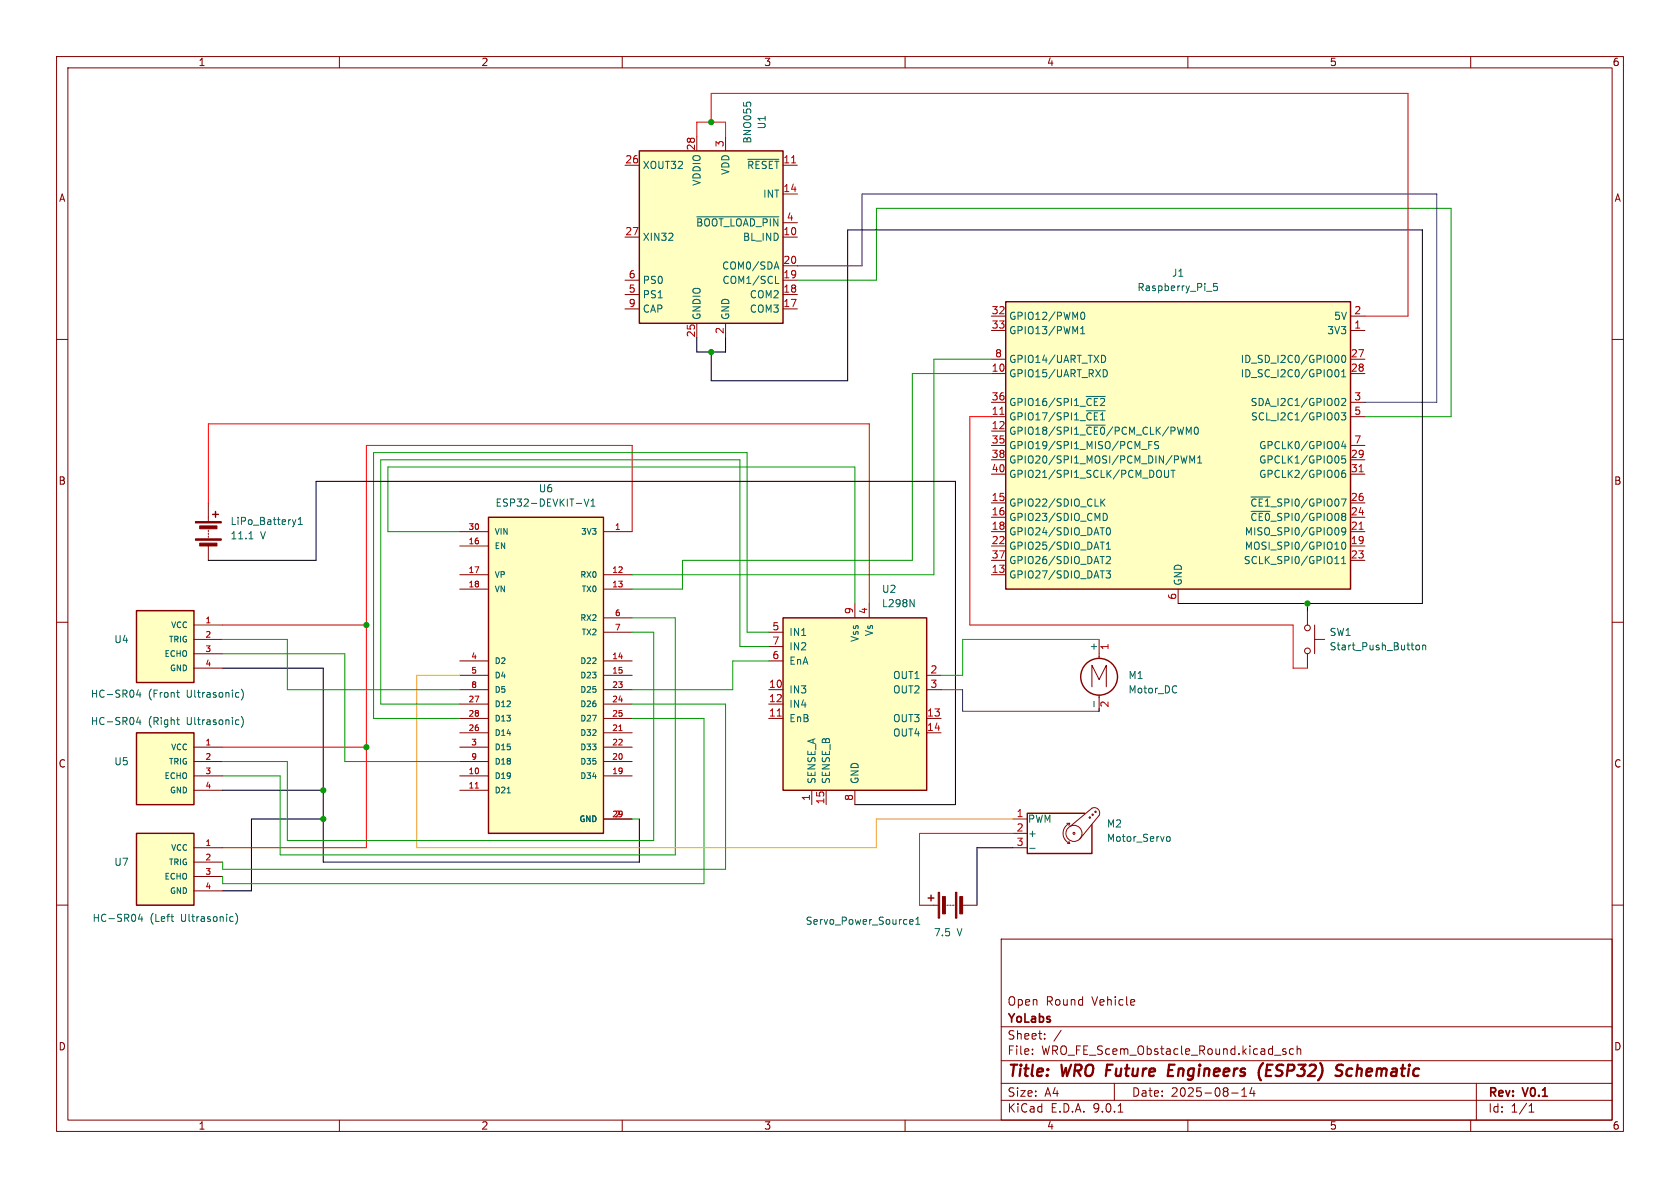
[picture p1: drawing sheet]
<svg xmlns="http://www.w3.org/2000/svg" width="297mm" height="210mm" viewBox="0 0 297 210" stroke-linecap="round" stroke-linejoin="round" font-family="sans-serif">
<g fill="none" stroke="#840000" stroke-width=".18">
<path d="M10 10h277v190h-277zM12 12h273v186h-273zM60 10v2M110 10v2M160 10v2M210 10v2M260 10v2M10 60h2M285 60h2M10 110h2M194.3 113v3.4M231.1 108v2.5"/>
<path d="M231.1 115.6v2.5M232.4 113h1.8M232.4 110.5v5.1M285 110h2M193 121.4v-3.8l1.3 2.5 1.3-2.5v3.8M194.3 122.9v2.8M179.1 144.8h2.5M179.1 147.3h2.5M179.1 149.9h2.5M188.6 145.5h.5M188.7 149.1h.4M189 148.7l.1 .4"/>
<path d="M189.1 145.5a1.94 1.94 0 0 0-1.2 1.8 1.94 1.94 0 0 0 1.2 1.8M189.1 145.5l-.1 .4M189.2 146.1l3.8-3.2a.94 .94 0 0 1 1.1 .1 .94 .94 0 0 1 .2 1.1l-3.4 4.2M10 160h2M162.6 160h3.3M167.4 160h.2M167.9 160h.2M168.4 160h.3M170.2 160h2.5M177 166h108v32h-108zM200.5 176.8l.1 .3-.7 .1M285 160h2"/>
<path d="M60 198v2M110 198v2M160 198v2M177 194.5h108M177 191.5h108M177 187.5h108M177 181.5h108M182.5 186.3v.1M182.5 185.5v.1M184.7 183.6v.1M184.7 182.8v.1M187.6 182.1l-1.3 2"/>
<path d="M197 191.5v3M197.7 196.6h.8M210 198v2M217.7 193.2h1.2M219.5 193.8h.9M219.5 192.7l.5-.4v1.5M221.3 192.2l-.3 1.1h.9M221.7 192.8v1M227.3 185.5l-.3-.1-.3 .2 .1 .2 .5 .2v.3h-.6M228.7 185.5l-.5-.1-.2 .3v.4l.1 .2h.6M229.3 185.5l.2-.1 .4 .1 .1 .9M229.3 184.9v1.5"/>
<path d="M260 198v2M261 191.5v6.5M270.3 196.6h.9M270.3 195.5l.4-.4v1.5"/>
<circle cx="231.1" cy="111" r=".51"/>
<circle cx="231.1" cy="115.1" r=".51"/>
<circle cx="189.9" cy="147.3" r=".18"/>
<circle cx="189.9" cy="147.3" r="1.42"/>
<circle cx="192.7" cy="144.5" r=".13"/>
<circle cx="193.2" cy="144" r=".13"/>
<circle cx="193.7" cy="143.5" r=".13"/>
</g>
<path d="M206.6 189.2h.6M207.6 188.2h-.9l-.3 2h1M222.6 190.4l.3 .6M223.3 187.9l-.5 .6-.2 .8M223.9 189.2h.7M225 188.2h-1l-.2 2h.9M236.4 189.1l.5 .2a.49 .49 0 0 1 .4 .5 .49 .49 0 0 1-.5 .4h-.5M236.5 188.3l.2-.1 .7 .1M238.9 188.9a.66 .66 0 0 0-.8 .4v.7l.2 .2h.4" fill="none" stroke="#840000" stroke-width=".4"/>
<path d="M250.3 114.3l.2-.3 .3 .1 .2 .2-.2 .5-.3 .1-.2-.3M251.5 114.2l.2-.2 .3 .1 .1 .8M251.5 114v.9M193.4 124v.9M208 121.3v.1M208 122.4h.1M182 150h1M206.2 148.1l.3-.2 .3 .1 .1 .1-.1 .6h-.3l-.3-.2M160.8 163l.6-.2v-.2l-.4-.1-.2 .2 .1 .6h.5M161.9 163.4h.7M161.9 162.5l.4-.4v1.3" fill="none" stroke="#006464" stroke-width=".18"/>
<g fill="#840000" stroke="#840000" stroke-width=".18">
<path d="M165.9 157.7h.2v4.6h-.2z"/>
<path d="M168.9 157.7h.3v4.6h-.3z"/>
<path d="M166.6 158.5h.5v3h-.5z"/>
<path d="M169.7 158.5h.5v3h-.5z"/>
</g>
<g fill="none" stroke="#840000" stroke-width=".25">
<path d="M164.1 158.8h1M164.6 158.2v1.1M191.8 143.8h-10.2v7.1h11.4v-5.1"/>
<circle cx="194.3" cy="119.6" r="3.3"/>
</g>
<path d="M113 26.7h25.4v30.5h-25.4z" fill="#ffffc2"/>
<path d="M113 26.7h25.4v30.5h-25.4z" fill="none" stroke="#840000" stroke-width=".25"/>
<g fill="none" stroke="#840000" stroke-width=".18">
<path d="M110.5 29.2h2.5M123.2 24.1v2.6M128.3 24.1v2.6M138.4 29.2h2.6M138.4 34.3h2.6M138.4 39.4h2.6M110.5 41.9h2.5M110.5 49.5h2.5M110.5 52.1h2.5M110.5 54.6h2.5M123.2 57.2v2.5M128.3 57.2v2.5"/>
<path d="M138.4 41.9h2.6M138.4 47h2.6M138.4 49.5h2.6M138.4 52.1h2.6M138.4 54.6h2.6"/>
</g>
<path d="M131.5 18.1v.6M132 18.2l.2-.1 .5 .1M123.2 38.3h14.5M132.2 28.2h5.5M137 47.2h.6M137.1 50.1h.6M137.3 46.3l.4 1.3" fill="none" stroke="#006464" stroke-width=".18"/>
<path d="M139.9 28.8h.8" fill="none" stroke="#a90000" stroke-width=".18"/>
<path d="M138.4 109.2h25.4v30.5h-25.4z" fill="#ffffc2"/>
<path d="M138.4 109.2h25.4v30.5h-25.4z" fill="none" stroke="#840000" stroke-width=".25"/>
<g fill="none" stroke="#840000" stroke-width=".18">
<path d="M135.9 111.8h2.5M135.9 114.3h2.5M135.9 116.8h2.5M151.1 106.7v2.5M153.7 106.7v2.5M163.8 119.4h2.6M135.9 121.9h2.5M135.9 124.5h2.5M135.9 127h2.5M143.5 139.7v2.5M146 139.7v2.5M151.1 139.7v2.5"/>
<path d="M163.8 121.9h2.6M163.8 127h2.6M163.8 129.5h2.6"/>
</g>
<path d="M137.4 126.6h.7" fill="none" stroke="#a90000" stroke-width=".18"/>
<path d="M160.9 106l.7 1.3v-1.3" fill="none" stroke="#006464" stroke-width=".18"/>
<path d="M177.8 53.3h61v50.8h-61z" fill="#ffffc2"/>
<path d="M177.8 53.3h61v50.8h-61z" fill="none" stroke="#840000" stroke-width=".25"/>
<g fill="none" stroke="#840000" stroke-width=".18">
<path d="M175.3 55.9h2.5M175.3 58.4h2.5M238.8 55.9h2.5M238.8 58.4h2.5M175.3 63.5h2.5M175.3 66h2.5M175.3 71.1h2.5M175.3 73.7h2.5M175.3 76.2h2.5M175.3 78.7h2.5M238.8 63.5h2.5M238.8 66h2.5"/>
<path d="M238.8 71.1h2.5M238.8 73.7h2.5M238.8 78.7h2.5M175.3 81.3h2.5M175.3 83.8h2.5M175.3 88.9h2.5M175.3 91.4h2.5M175.3 94h2.5M175.3 96.5h2.5M175.3 99.1h2.5M238.8 81.3h2.5M238.8 83.8h2.5"/>
<path d="M238.8 88.9h2.5M238.8 91.4h2.5M238.8 94h2.5M238.8 96.5h2.5M238.8 99.1h2.5M175.3 101.6h2.5M208.3 104.1v2.6"/>
</g>
<g fill="none" stroke="#006464" stroke-width=".18">
<path d="M191 55.7l.2-.4 .2-.1a.68 .68 0 0 1 .4 .6 .68 .68 0 0 1-.4 .7l-.2-.2-.2-.3M191 59h.8M191 58.1l.4-.4v1.3M213.3 51.5h1M215.2 50.1h-.6l-.1 .6 .2-.1 .4 .1 .1 .1v.5l-.2 .1-.5-.1M192 70.1h3.4M192 72.6h3.4M192 75.2h3.4M195 62.8a.68 .68 0 0 1 .5 .6 .68 .68 0 0 1-.5 .7M195 65.3a.64 .64 0 0 1 .8 .7 .64 .64 0 0 1-.8 .6M201.8 79.4h1M203.1 78.7h.4"/>
<path d="M203.7 78h-.6v1.3M204.8 78.1l-.4-.1-.2 .2v.3l.5 .3 .1 .3-.2 .2h-.5M211.2 75.6l.2-.1a.68 .68 0 0 1 .5 .6 .68 .68 0 0 1-.5 .7l-.2-.1-.1-.4zM236.3 65.3a.68 .68 0 0 1 .4 .7 .68 .68 0 0 1-.4 .6M236.6 62.9l.1 .4-.1 .7M236.6 73.2v.8M237.1 73h.8l-.4 .5 .3 .1v.5l-.1 .1-.6-.1M237.2 66.6h.7M237.2 70.6l.5-.2 .2 .4-.8 .9h.8M237.2 65.7l.3-.4v1.3M237.3 62.9l.2-.1a.68 .68 0 0 1 .4 .6 .68 .68 0 0 1-.4 .7l-.2-.1-.1-.4zM237.5 78l-.3 .9h.8"/>
<path d="M237.8 78.5v.8M194.6 88.2v1.3M194.8 88.8l.5 .7M195 90.7a.64 .64 0 0 1 .8 .7 .64 .64 0 0 1-.8 .6M195.3 88.2l-.7 .7M195.6 98.5l.5-.1 .2 .3-.8 .9h.8M195.6 97.1h.7M195.6 96.2l.3-.4v1.3M195.7 93.4l.2-.1a.68 .68 0 0 1 .4 .6 .68 .68 0 0 1-.4 .7l-.2-.2-.1-.3zM205.9 83.1v1.1l.2 .2 .4-.1 .1-.1v-1.1M207 83.1h.7M207.4 83.1v1.3"/>
<path d="M208.8 80.6l.3 1.3 .2-.9 .3 .9 .3-1.3M210.3 81.9v-1.3l.5 .9 .4-.9v1.3M211.7 81.9h.8M211.7 81l.4-.4v1.3M221.2 87.9h3.3M221.2 90.4h3.3M236 99.6h.7M237.2 99.6h.7M237.2 98.7l.3-.3v1.2M237.3 96l.2-.2a.68 .68 0 0 1 .4 .7 .68 .68 0 0 1-.4 .6l-.2-.1-.1-.4zM237.8 83.1l-.4 .1a.86 .86 0 0 0 0 1.2l.4-.1 .1-.4-.2-.3-.4 .1-.1 .2M237.8 80.6h-.6v.6l.2-.1h.4l.1 .2-.1 .4-.1 .2-.5-.2"/>
<path d="M237.9 93.8l-.2 .3-.4-.1-.1-.2 .1-.4 .4-.1 .1 .1a.84 .84 0 0 1-.3 1.2h-.2M195.5 100.9h.8l-.4 .5 .3 .1v.6l-.1 .1-.6-.1"/>
</g>
<path d="M176.8 73.2h.7M240.3 83.4h.7M240.3 93.6h.7" fill="none" stroke="#a90000" stroke-width=".18"/>
<path d="M24.1 147.3h10.2v12.7h-10.2z" fill="#ffffc2"/>
<path d="M24.1 147.3h10.2v12.7h-10.2z" fill="none" stroke="#840000" stroke-width=".25"/>
<path d="M34.3 149.9h5.1M34.3 152.4h5.1M34.3 154.9h5.1M34.3 157.5h5.1" fill="none" stroke="#840000" stroke-width=".18"/>
<path d="M24.8 161.6l-.3 .9h.8M25.1 162v.9M30.2 162h.5M30.6 162.9h.1M40.9 162l.3 .1M41.2 162.8l-.3 .1M41.6 161.4a1.46 1.46 0 0 1 0 2" fill="none" stroke="#006464" stroke-width=".18"/>
<path d="M24.1 108h10.2v12.7h-10.2z" fill="#ffffc2"/>
<path d="M24.1 108h10.2v12.7h-10.2z" fill="none" stroke="#840000" stroke-width=".25"/>
<path d="M34.3 110.5h5.1M34.3 113h5.1M34.3 115.6h5.1M34.3 118.1h5.1" fill="none" stroke="#840000" stroke-width=".18"/>
<path d="M24.5 121.9l-.3 .9h.7M24.8 122.4v.9M31.2 122.4h.5M31.5 123.2l.2 .1M41.9 122.4l.3 .1M42.2 123.2l-.3 .1M42.7 121.8a1.46 1.46 0 0 1 0 1.9" fill="none" stroke="#006464" stroke-width=".18"/>
<path d="M24.1 129.5h10.2v12.7h-10.2z" fill="#ffffc2"/>
<path d="M24.1 129.5h10.2v12.7h-10.2z" fill="none" stroke="#840000" stroke-width=".25"/>
<path d="M34.3 132.1h5.1M34.3 134.6h5.1M34.3 137.2h5.1M34.3 139.7h5.1" fill="none" stroke="#840000" stroke-width=".18"/>
<path d="M24.5 126.8l-.3 .9h.7M24.8 127.2v.9M31.2 127.2h.5M31.5 128l.2 .1M41.9 127.2l.3 .1M42.2 128l-.3 .1M42.7 126.6a1.46 1.46 0 0 1 0 2" fill="none" stroke="#006464" stroke-width=".18"/>
<path d="M86.4 91.4h20.3v55.9h-20.3z" fill="#ffffc2"/>
<path d="M37.6 90.9h1M38.1 90.4v1M86.4 91.4h20.3v55.9h-20.3z" fill="none" stroke="#840000" stroke-width=".25"/>
<g fill="none" stroke="#840000" stroke-width=".18">
<path d="M36.8 88.9v3.3M36.8 93.7v.3M36.8 94.2v.3M36.8 94.7v.3M36.8 96.5v2.6M81.3 94h5.1M81.3 96.5h5.1M106.7 94h5.1M81.3 101.6h5.1M81.3 104.1h5.1M81.3 116.8h5.1M81.3 119.4h5.1"/>
<path d="M106.7 101.6h5.1M106.7 104.1h5.1M106.7 116.8h5.1M106.7 119.4h5.1M106.7 109.2h5.1M106.7 111.8h5.1M81.3 121.9h5.1M81.3 124.5h5.1M81.3 127h5.1M81.3 129.5h5.1M81.3 132.1h5.1M81.3 134.6h5.1"/>
<path d="M81.3 137.2h5.1M81.3 139.7h5.1M106.7 121.9h5.1M106.7 124.5h5.1M106.7 127h5.1M106.7 129.5h5.1M106.7 132.1h5.1M106.7 134.6h5.1M106.7 137.2h5.1M106.7 144.8h5.1"/>
</g>
<path d="M44 95.3h.7M44.3 94.2l.1-.2v1.3M52.3 91.9l-.3 .8M52.7 92.7h.8M52.7 91.8l.4-.4v1.3M103.3 88.2l.4 1.3 .4-1.3M104.5 89.5h.7M104.5 88.6l.3-.4v1.3M89.7 140.2h.5" fill="none" stroke="#006464" stroke-width=".18"/>
<path d="M84 139.3h.6M109.4 129.2h.6" fill="none" stroke="#a90000" stroke-width=".18"/>
<g fill="#840000" stroke="#840000" stroke-width=".18">
<path d="M34.5 92.2h4.6v.3h-4.6z"/>
<path d="M34.5 95.3h4.6v.2h-4.6z"/>
<path d="M35.3 93h3.1v.5h-3.1z"/>
<path d="M35.3 96h3.1v.5h-3.1z"/>
</g>
<path d="M81.3 119.4h-7.6v30.5h81.2v-5.1h24.2" fill="none" stroke="#f90" stroke-width=".18"/>
<g fill="none" stroke="#009600" stroke-width=".18">
<path d="M141 49.5h13.9v-12.7h101.6v36.9h-15.2M175.3 63.5h-10.2v38.1h-53.3M175.3 66h-14v33.1h-40.7v5h-8.8M81.3 94h-12.7v-11.4h82.5v24.1M39.4 113h11.4v8.9h30.5M39.4 115.6h21.6v19h20.3M111.8 109.2h7.6v41.9h-69.9v-13.9h-10.1M111.8 111.8h3.8v36.8h-64.8v-14h-11.4M135.9 111.8h-3.8v-31.8h-66.1v47h15.3M135.9 114.3h-5.1v-33h-63.5v43.2h14M135.9 116.8h-6.4v5.1h-17.7M111.8 124.5h16.5v29.2h-88.9v-1.3"/>
<path d="M111.8 127h12.7v29.2h-85.1v-1.3M111.8 144.8h1.2"/>
</g>
<path d="M123.2 24.1v-2.5h5.1v2.5M125.7 21.6v-5.1h123.2v39.4h-7.6M175.3 73.7h-3.9v36.8h57.2v7.6h2.5M36.8 88.9v-14h116.9v31.8M111.8 94v-15.3h-47v71.2h-25.4M39.4 110.5h25.4M39.4 132.1h25.4M179.1 147.3h-16.5v12.7" fill="none" stroke="#f00" stroke-width=".18"/>
<path d="M123.2 59.7v2.5h5.1v-2.5M125.7 62.2v5.1h24.2v-26.7h101.6v66.1h-43.2M36.8 99.1h19.1v-14h113v57.1h-17.8M39.4 118.1h17.7v34.3h55.9v-7.6M231.1 106.7v1.3M39.4 139.7h17.7M57.1 144.8h-12.7v12.7h-5M179.1 149.9h-6.4v10.1" fill="none" stroke="#000" stroke-width=".18"/>
<path d="M141 47h11.4v-12.7h101.6v36.8h-12.7M166.4 121.9h3.8v3.8h24.1" fill="none" stroke="#0000c2" stroke-width=".18"/>
<path d="M194.3 113h-24.1v6.4h-3.8" fill="none" stroke="#00c200" stroke-width=".18"/>
<g fill="#009600" stroke="#009600" stroke-width=".18">
<circle cx="125.7" cy="21.6" r=".46"/>
<circle cx="125.7" cy="62.2" r=".46"/>
<circle cx="231.1" cy="106.7" r=".46"/>
<circle cx="57.1" cy="144.8" r=".46"/>
<circle cx="57.1" cy="139.7" r=".46"/>
<circle cx="64.8" cy="132.1" r=".46"/>
<circle cx="64.8" cy="110.5" r=".46"/>
</g>
<g font-size="2.8" fill="#840000">
<text x="178" y="190.9">Title:</text>
<text x="187.7" y="190.9">WRO Future</text>
<text x="208.1" y="190.9">Engineers</text>
<text x="224.9" y="190.9">(ESP32)</text>
<text x="239.4" y="190.9">Schematic</text>
</g>
<g font-size="2.1" fill="#840000">
<text x="178" y="178">Open</text>
<text x="184.9" y="178">Round</text>
<text x="193.1" y="178">Vehicle</text>
<text x="178" y="184">Sheet:</text>
<text x="178" y="181.2">YoLabs</text>
<text x="178" y="186.7">File:</text>
<text x="184.1" y="186.7">WRO_FE_Scem_Obstacle_Round.kicad_sch</text>
<text x="178" y="196.9">KiCad</text>
<text x="178" y="194.1">Size:</text>
<text x="184.7" y="194.1">A4</text>
<text x="185.7" y="196.9">E.D.A.</text>
<text x="193.3" y="196.9">9.0.1</text>
<text x="200" y="194.1">Date:</text>
<text x="207" y="194.1">2025-08-14</text>
<text x="263" y="194.3">Rev:</text>
<text x="263" y="196.9">Id:</text>
<text x="267.1" y="196.9">1/1</text>
<text x="269.4" y="194.3">V0.1</text>
</g>
<g font-size="1.8" fill="#840000">
<text x="35" y="11.9">1</text>
<text x="85" y="11.9">2</text>
<text x="135" y="11.9">3</text>
<text x="185" y="11.9">4</text>
<text x="235" y="11.9">5</text>
<text x="285" y="11.9">6</text>
<text x="10.3" y="35.9">A</text>
<text x="285.3" y="35.9">A</text>
<text x="10.3" y="85.9">B</text>
<text x="285.3" y="85.9">B</text>
<text x="10.3" y="135.9">C</text>
<text x="285.3" y="135.9">C</text>
<text x="10.3" y="185.9">D</text>
<text x="285.3" y="185.9">D</text>
<text x="35" y="199.9">1</text>
<text x="85" y="199.9">2</text>
<text x="135" y="199.9">3</text>
<text x="185" y="199.9">4</text>
<text x="235" y="199.9">5</text>
<text x="285" y="199.9">6</text>
</g>
<g font-size="1.8" fill="#006464">
<text x="135.6" y="23" transform="rotate(-90 135.6 23)">U1</text>
<text x="133" y="25.5" transform="rotate(-90 133 25.5)">BNO055</text>
<text x="113.5" y="30.1">XOUT32</text>
<text x="124.1" y="32.9" transform="rotate(-90 124.1 32.9)">VDDIO</text>
<text x="129.1" y="31" transform="rotate(-90 129.1 31)">VDD</text>
<text x="132" y="30.1">~{RESET}</text>
<text x="134.8" y="35.2">INT</text>
<text x="123" y="40.2">~{BOOT_LOAD_PIN}</text>
<text x="113.5" y="42.8">XIN32</text>
<text x="127.6" y="47.9">COM0/SDA</text>
<text x="131.2" y="42.8">BL_IND</text>
<text x="113.5" y="50.4">PS0</text>
<text x="113.5" y="52.9">PS1</text>
<text x="127.6" y="50.4">COM1/SCL</text>
<text x="132.5" y="52.9">COM2</text>
<text x="201" y="51.7">Raspberry_Pi_5</text>
<text x="207.1" y="49.1">J1</text>
<text x="113.5" y="55.5">CAP</text>
<text x="124.1" y="56.6" transform="rotate(-90 124.1 56.6)">GNDIO</text>
<text x="129.1" y="56.6" transform="rotate(-90 129.1 56.6)">GND</text>
<text x="132.5" y="55.5">COM3</text>
<text x="178.3" y="56.7">GPIO12/PWM0</text>
<text x="178.3" y="59.3">GPIO13/PWM1</text>
<text x="234.5" y="59.3">3V3</text>
<text x="235.8" y="56.7">5V</text>
<text x="178.3" y="64.4">GPIO14/UART_TXD</text>
<text x="219.2" y="64.4">ID_SD_I2C0/GPIO00</text>
<text x="178.3" y="66.9">GPIO15/UART_RXD</text>
<text x="178.3" y="72">GPIO16/SPI1_~{CE2}</text>
<text x="219.2" y="66.9">ID_SC_I2C0/GPIO01</text>
<text x="221" y="72">SDA_I2C1/GPIO02</text>
<text x="178.3" y="74.5">GPIO17/SPI1_~{CE1}</text>
<text x="178.3" y="77.1">GPIO18/SPI1_~{CE0}/PCM_CLK/PWM0</text>
<text x="221.1" y="74.5">SCL_I2C1/GPIO03</text>
<text x="178.3" y="79.6">GPIO19/SPI1_MISO/PCM_FS</text>
<text x="178.3" y="82.1">GPIO20/SPI1_MOSI/PCM_DIN/PWM1</text>
<text x="222.5" y="79.6">GPCLK0/GPIO04</text>
<text x="222.5" y="82.1">GPCLK1/GPIO05</text>
<text x="87.5" y="89.8">ESP32-DEVKIT-V1</text>
<text x="95.1" y="87.2">U6</text>
<text x="178.3" y="84.7">GPIO21/SPI1_SCLK/PCM_DOUT</text>
<text x="178.3" y="89.8">GPIO22/SDIO_CLK</text>
<text x="220.9" y="89.8">~{CE1}_SPI0/GPIO07</text>
<text x="222.5" y="84.7">GPCLK2/GPIO06</text>
<text x="40.6" y="95.5">11.1</text>
<text x="40.6" y="93">LiPo_Battery1</text>
<text x="46.1" y="95.5">V</text>
<text x="178.3" y="92.3">GPIO23/SDIO_CMD</text>
<text x="178.3" y="94.8">GPIO24/SDIO_DAT0</text>
<text x="220" y="94.8">MISO_SPI0/GPIO09</text>
<text x="220.9" y="92.3">~{CE0}_SPI0/GPIO08</text>
<text x="178.3" y="97.4">GPIO25/SDIO_DAT1</text>
<text x="178.3" y="99.9">GPIO26/SDIO_DAT2</text>
<text x="219.8" y="99.9">SCLK_SPI0/GPIO11</text>
<text x="220" y="97.4">MOSI_SPI0/GPIO10</text>
<text x="155.8" y="107.5">L298N</text>
<text x="155.8" y="105">U2</text>
<text x="178.3" y="102.5">GPIO27/SDIO_DAT3</text>
<text x="209.1" y="103.6" transform="rotate(-90 209.1 103.6)">GND</text>
<text x="20.1" y="113.9">U4</text>
<text x="139.4" y="112.6">IN1</text>
<text x="152" y="113.6" transform="rotate(-90 152 113.6)">Vss</text>
<text x="154.5" y="112.6" transform="rotate(-90 154.5 112.6)">Vs</text>
<text x="235" y="112.6">SW1</text>
<text x="139.4" y="115.2">IN2</text>
<text x="139.4" y="117.7">EnA</text>
<text x="194.1" y="115.2" transform="rotate(-90 194.1 115.2)">+</text>
<text x="235" y="115.2">Start_Push_Button</text>
<text x="15.9" y="123.5">HC-SR04</text>
<text x="26.2" y="123.5">(Front</text>
<text x="33.1" y="123.5">Ultrasonic)</text>
<text x="139.4" y="122.8">IN3</text>
<text x="139.4" y="125.3">IN4</text>
<text x="157.8" y="120.2">OUT1</text>
<text x="157.8" y="122.8">OUT2</text>
<text x="199.4" y="120.2">M1</text>
<text x="199.4" y="122.8">Motor_DC</text>
<text x="15.9" y="128.4">HC-SR04</text>
<text x="26.2" y="128.4">(Right</text>
<text x="33.1" y="128.4">Ultrasonic)</text>
<text x="139.4" y="127.9">EnB</text>
<text x="157.8" y="127.9">OUT3</text>
<text x="157.8" y="130.4">OUT4</text>
<text x="20.1" y="135.5">U5</text>
<text x="144.4" y="138.7" transform="rotate(-90 144.4 138.7)">SENSE_A</text>
<text x="146.9" y="138.7" transform="rotate(-90 146.9 138.7)">SENSE_B</text>
<text x="152" y="138.7" transform="rotate(-90 152 138.7)">GND</text>
<text x="181.6" y="145.6">PWM</text>
<text x="181.6" y="148.2">+</text>
<text x="195.6" y="146.5">M2</text>
<text x="195.6" y="149">Motor_Servo</text>
<text x="20.1" y="153.3">U7</text>
<text x="16.3" y="163.2">HC-SR04</text>
<text x="26.5" y="163.2">(Left</text>
<text x="32.1" y="163.2">Ultrasonic)</text>
<text x="142.3" y="163.7">Servo_Power_Source1</text>
<text x="165" y="165.7">7.5</text>
<text x="169.2" y="165.7">V</text>
</g>
<g font-size="1.8" fill="#a90000">
<text x="110.4" y="29">26</text>
<text x="122.9" y="26.7" transform="rotate(-90 122.9 26.7)">28</text>
<text x="128" y="26.1" transform="rotate(-90 128 26.1)">3</text>
<text x="138.4" y="29">11</text>
<text x="138.4" y="34">14</text>
<text x="110.4" y="41.7">27</text>
<text x="138.4" y="41.7">10</text>
<text x="139" y="39.1">4</text>
<text x="138.4" y="46.7">20</text>
<text x="111.1" y="49.3">6</text>
<text x="111.1" y="51.8">5</text>
<text x="138.4" y="49.3">19</text>
<text x="138.4" y="51.8">18</text>
<text x="111.1" y="54.4">9</text>
<text x="122.9" y="59.7" transform="rotate(-90 122.9 59.7)">25</text>
<text x="128" y="59.1" transform="rotate(-90 128 59.1)">2</text>
<text x="138.4" y="54.4">17</text>
<text x="175.2" y="55.6">32</text>
<text x="175.2" y="58.2">33</text>
<text x="239.3" y="55.6">2</text>
<text x="239.3" y="58.2">1</text>
<text x="175.2" y="65.8">10</text>
<text x="175.8" y="63.2">8</text>
<text x="238.7" y="63.2">27</text>
<text x="238.7" y="65.8">28</text>
<text x="175.2" y="70.9">36</text>
<text x="239.3" y="70.9">3</text>
<text x="175.2" y="73.4">11</text>
<text x="175.2" y="75.9">12</text>
<text x="239.3" y="73.4">5</text>
<text x="175.2" y="78.5">35</text>
<text x="175.2" y="81">38</text>
<text x="175.2" y="83.6">40</text>
<text x="238.7" y="81">29</text>
<text x="238.7" y="83.6">31</text>
<text x="239.3" y="78.5">7</text>
<text x="175.2" y="88.6">15</text>
<text x="238.7" y="88.6">26</text>
<text x="175.2" y="91.2">16</text>
<text x="175.2" y="93.7">18</text>
<text x="238.7" y="91.2">24</text>
<text x="238.7" y="93.7">21</text>
<text x="175.2" y="96.3">22</text>
<text x="175.2" y="98.8">37</text>
<text x="175.2" y="101.3">13</text>
<text x="238.7" y="96.3">19</text>
<text x="238.7" y="98.8">23</text>
<text x="208" y="106.1" transform="rotate(-90 208 106.1)">6</text>
<text x="136.5" y="111.5">5</text>
<text x="150.9" y="108.7" transform="rotate(-90 150.9 108.7)">9</text>
<text x="153.4" y="108.7" transform="rotate(-90 153.4 108.7)">4</text>
<text x="136.5" y="114">7</text>
<text x="136.5" y="116.6">6</text>
<text x="164.4" y="119.1">2</text>
<text x="196.3" y="115" transform="rotate(-90 196.3 115)">1</text>
<text x="135.8" y="121.7">10</text>
<text x="135.8" y="124.2">12</text>
<text x="164.4" y="121.7">3</text>
<text x="196.3" y="125.2" transform="rotate(-90 196.3 125.2)">2</text>
<text x="135.8" y="126.7">11</text>
<text x="163.8" y="126.7">13</text>
<text x="163.8" y="129.3">14</text>
<text x="143.3" y="141.7" transform="rotate(-90 143.3 141.7)">1</text>
<text x="145.8" y="142.3" transform="rotate(-90 145.8 142.3)">15</text>
<text x="150.9" y="141.7" transform="rotate(-90 150.9 141.7)">8</text>
<text x="179.6" y="144.5">1</text>
<text x="179.6" y="147.1">2</text>
<text x="179.6" y="149.6">3</text>
</g>
<g font-size="1.4" fill="#a90000">
<text x="82.7" y="93.7">30</text>
<text x="108.6" y="93.7">1</text>
<text x="82.7" y="96.3">16</text>
<text x="82.7" y="101.3">17</text>
<text x="108.1" y="101.3">12</text>
<text x="82.7" y="103.9">18</text>
<text x="108.1" y="103.9">13</text>
<text x="36.2" y="110.2">1</text>
<text x="36.2" y="112.8">2</text>
<text x="108.6" y="109">6</text>
<text x="108.6" y="111.5">7</text>
<text x="36.2" y="115.3">3</text>
<text x="36.2" y="117.9">4</text>
<text x="83.2" y="116.6">4</text>
<text x="83.2" y="119.1">5</text>
<text x="108.1" y="116.6">14</text>
<text x="108.1" y="119.1">15</text>
<text x="82.7" y="124.2">27</text>
<text x="83.2" y="121.7">8</text>
<text x="108.1" y="121.7">23</text>
<text x="108.1" y="124.2">24</text>
<text x="36.2" y="131.8">1</text>
<text x="82.7" y="126.7">28</text>
<text x="82.7" y="129.3">26</text>
<text x="83.2" y="131.8">3</text>
<text x="108.1" y="126.7">25</text>
<text x="108.1" y="129.3">21</text>
<text x="108.1" y="131.8">22</text>
<text x="36.2" y="134.4">2</text>
<text x="36.2" y="136.9">3</text>
<text x="82.7" y="136.9">10</text>
<text x="83.2" y="134.4">9</text>
<text x="108.1" y="134.4">20</text>
<text x="108.1" y="136.9">19</text>
<text x="36.2" y="139.4">4</text>
<text x="82.7" y="139.4">11</text>
<text x="36.2" y="149.6">1</text>
<text x="108.1" y="144.5">29</text>
<text x="108.6" y="144.5">2</text>
<text x="36.2" y="152.1">2</text>
<text x="36.2" y="154.7">3</text>
<text x="36.2" y="157.2">4</text>
</g>
<g font-size="1.4" fill="#006464">
<text x="87.4" y="94.7">VIN</text>
<text x="102.6" y="94.7">3V3</text>
<text x="87.4" y="97.3">EN</text>
<text x="87.4" y="102.3">VP</text>
<text x="87.4" y="104.9">VN</text>
<text x="102.5" y="102.3">RX0</text>
<text x="102.7" y="104.9">TX0</text>
<text x="29.7" y="113.8">TRIG</text>
<text x="30.1" y="111.2">VCC</text>
<text x="102.5" y="110">RX2</text>
<text x="102.7" y="112.5">TX2</text>
<text x="29" y="116.3">ECHO</text>
<text x="29.9" y="118.8">GND</text>
<text x="87.4" y="117.6">D2</text>
<text x="102.5" y="117.6">D22</text>
<text x="87.4" y="120.1">D4</text>
<text x="87.4" y="122.7">D5</text>
<text x="87.4" y="125.2">D12</text>
<text x="102.5" y="120.1">D23</text>
<text x="102.5" y="122.7">D25</text>
<text x="102.5" y="125.2">D26</text>
<text x="87.4" y="127.7">D13</text>
<text x="87.4" y="130.3">D14</text>
<text x="102.5" y="127.7">D27</text>
<text x="102.5" y="130.3">D32</text>
<text x="29" y="137.9">ECHO</text>
<text x="29.7" y="135.4">TRIG</text>
<text x="30.1" y="132.8">VCC</text>
<text x="87.4" y="132.8">D15</text>
<text x="87.4" y="135.4">D18</text>
<text x="87.4" y="137.9">D19</text>
<text x="102.5" y="132.8">D33</text>
<text x="102.5" y="135.4">D35</text>
<text x="102.5" y="137.9">D34</text>
<text x="29.9" y="140.4">GND</text>
<text x="87.4" y="140.4">D21</text>
<text x="102.3" y="145.5">GND</text>
<text x="29" y="155.7">ECHO</text>
<text x="29.7" y="153.1">TRIG</text>
<text x="30.1" y="150.6">VCC</text>
<text x="29.9" y="158.2">GND</text>
</g>
</svg>
